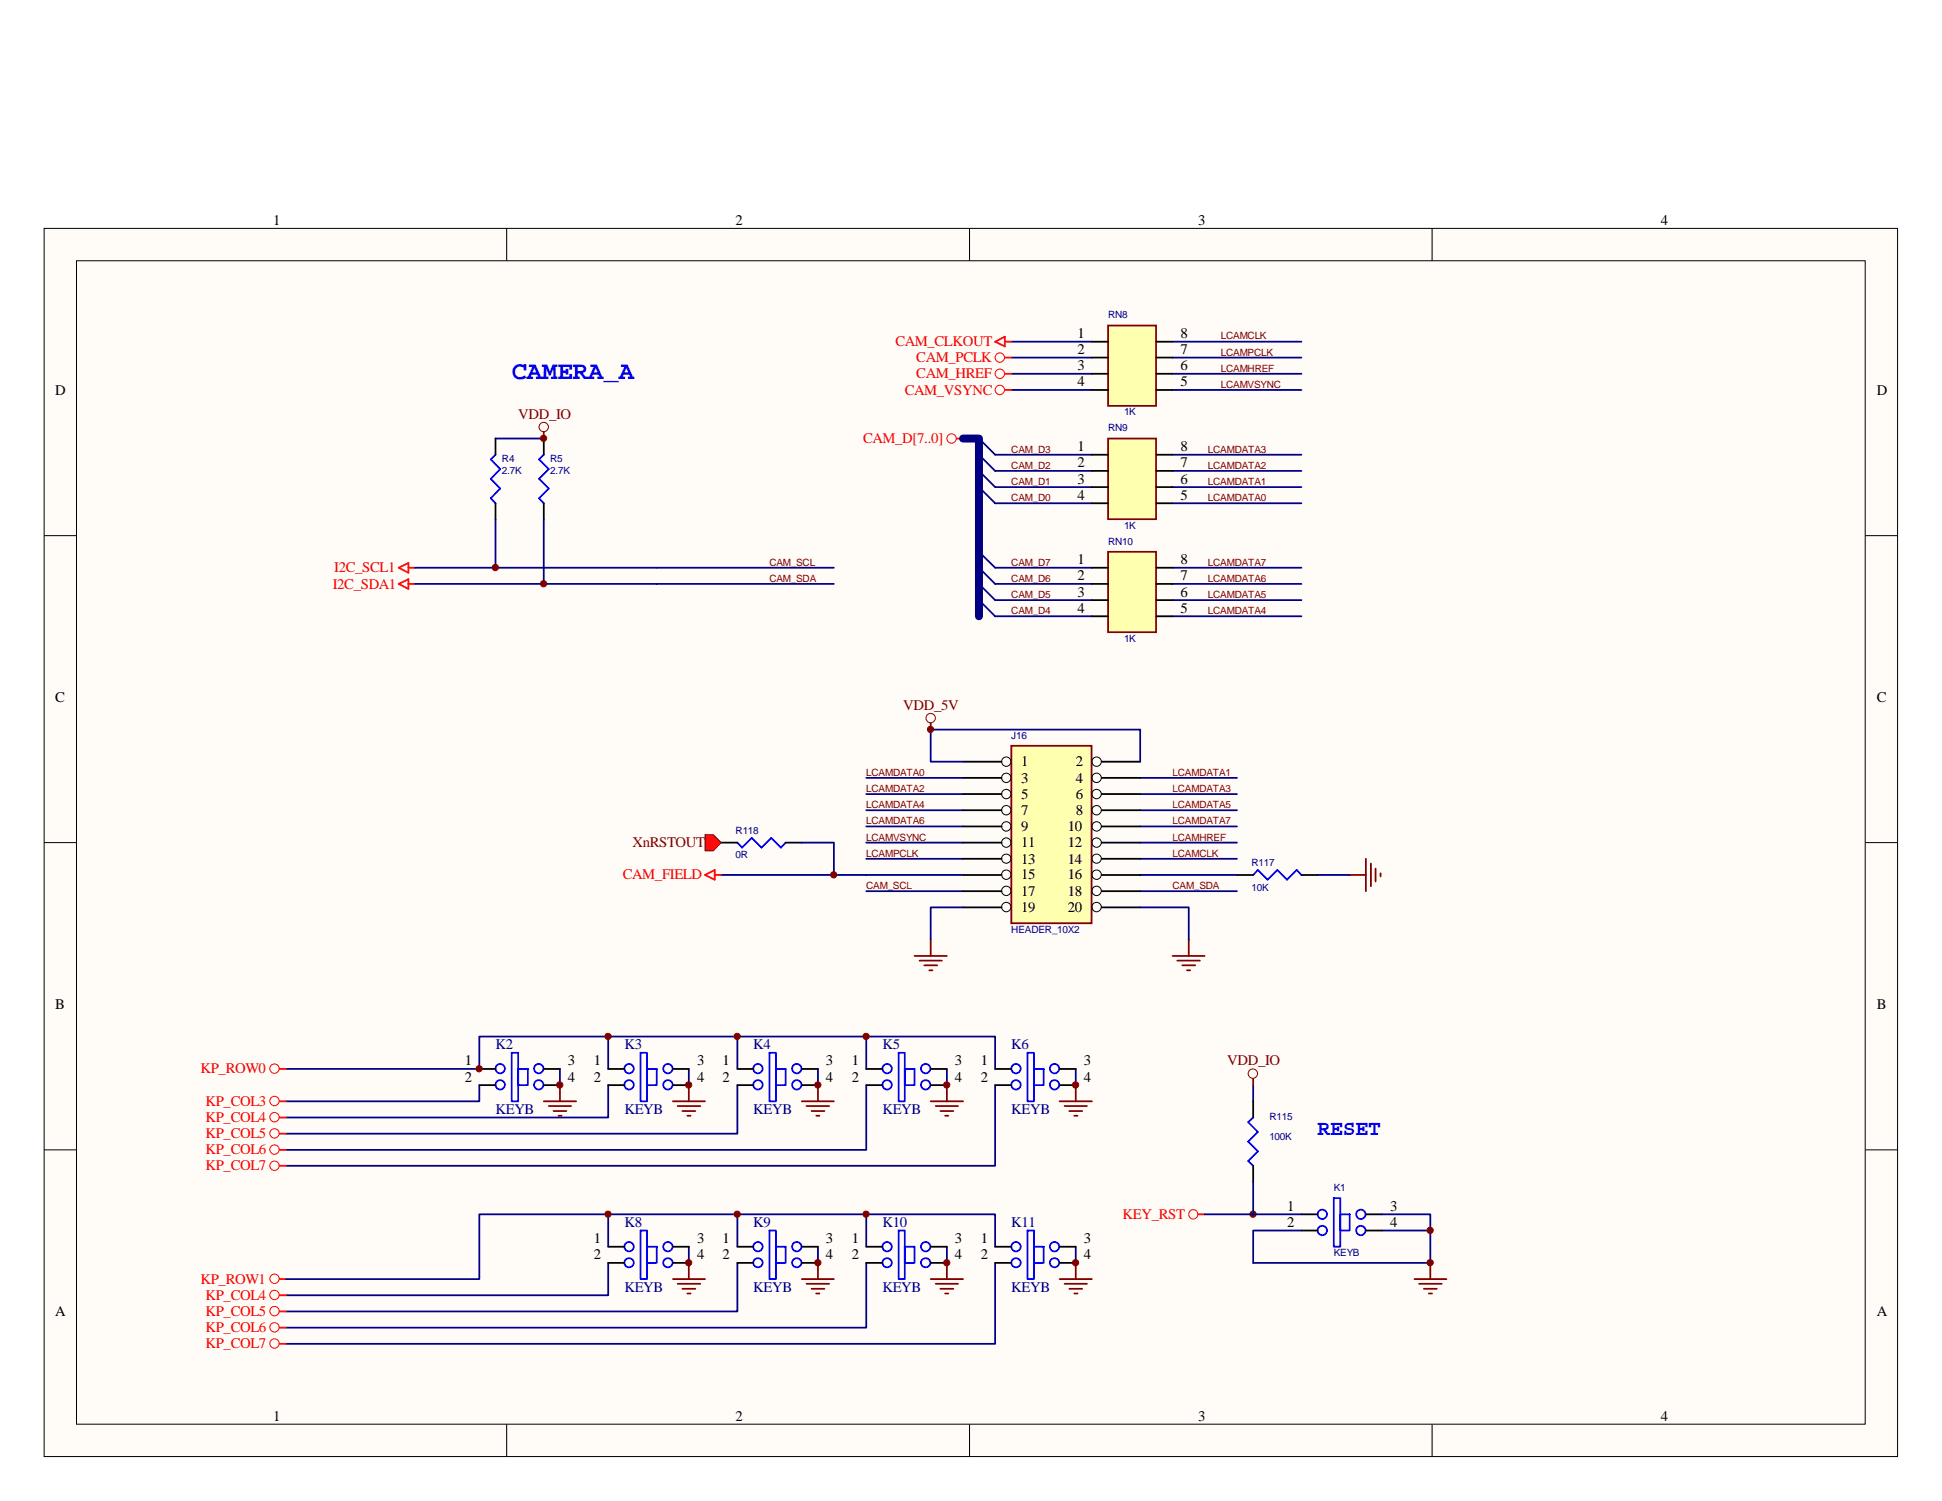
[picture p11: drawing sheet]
<svg xmlns="http://www.w3.org/2000/svg" width="279mm" height="216mm" viewBox="0 0 279 216" stroke-linecap="round" stroke-linejoin="round" font-family="sans-serif">
<path d="M6.3 32.9h266.7v176.6h-266.7z" fill="#fffcf8"/>
<g fill="none" stroke="#000" stroke-width=".14">
<path d="M6.3 32.9h266.7v176.6h-266.7zM11 37.5h257.4v167.4h-257.4zM72.9 32.9v4.6M139.5 32.9v4.6M206 32.9v4.6M6.3 77h4.7M268.4 77h4.6M6.3 121.2h4.7M268.4 121.2h4.6M6.3 165.4h4.7M268.4 165.4h4.6M72.9 204.9v4.6"/>
<path d="M139.5 204.9v4.6M206 204.9v4.6"/>
</g>
<g fill="none" stroke="#000080" stroke-width=".25">
<path d="M145.5 56.1h11.6M145.5 49.1h11.6M145.5 51.4h11.6M145.5 53.8h11.6M168.7 56.1h18.5M168.7 49.1h18.5M168.7 51.4h18.5M168.7 53.8h18.5M143.2 67.7h13.9M143.2 70.1h13.9M143.2 65.4h13.9M143.2 72.4h13.9"/>
<path d="M168.7 67.7h18.5M168.7 70.1h18.5M168.7 65.4h18.5M168.7 72.4h18.5M94.5 84h25.5M94.5 81.7h25.5M143.2 84h13.9M143.2 86.3h13.9M143.2 88.6h13.9M143.2 81.7h13.9M168.7 84h18.5M168.7 86.3h18.5"/>
<path d="M168.7 88.6h18.5M168.7 81.7h18.5M124.6 116.5h14M124.6 118.9h14M124.6 114.2h14M164 116.5h14M164 118.9h14M164 114.2h14M164 111.9h14M103.8 125.9h34.8M124.6 123.5h14M124.6 128.2h14"/>
<path d="M124.6 121.2h14M164 123.5h14M164 125.9h14M164 128.2h14M164 121.2h14M189.6 125.9h4.6M180.3 156.1v2.3M198.8 177h7"/>
</g>
<circle cx="180.3" cy="174.6" r=".45" fill="#800000" stroke="#800000" stroke-width=".14"/>
<path d="M159.4 49.1l1-.9 1.1 1.2 1.4-1.4 1.4 1.4 1.1-1.2 1 .9M159.4 51.4l1-.9 1.1 1.2 1.4-1.4 1.4 1.4 1.1-1.2 1 .9M159.4 53.8l1-1 1.1 1.2 1.4-1.4 1.4 1.4 1.1-1.2 1 1M159.4 56.1l1-.9 1.1 1.1 1.4-1.4 1.4 1.4 1.1-1.1 1 .9M180.3 125.9l.7-.8 1.4 1.4 1.4-1.4 1.4 1.4 1.4-1.4 .6 .8M180.3 160.7l-.7 .7 1.4 1.4-1.4 1.4 1.4 1.4-1.4 1.4 .7 .7" fill="none" stroke="#00f" stroke-width=".25"/>
<path d="M178 125.9h2.3M187.2 125.9h2.4M180.3 158.4v2.3M180.3 167.7v2.3" fill="none" stroke="#000" stroke-width=".25"/>
<path d="M159.4 46.8h6.9v11.6h-6.9z" fill-rule="evenodd" fill="#ffffb0" stroke="#800000" stroke-width=".25"/>
<path d="M157.1 49.1h2.3M157.1 51.4h2.3M157.1 53.8h2.3M157.1 56.1h2.3M166.4 49.1h2.3M166.4 51.4h2.3M166.4 53.8h2.3M166.4 56.1h2.3" fill="none" stroke="#000" stroke-width=".25"/>
<path d="M145.5 107.3h11.6v25.5h-11.6z" fill-rule="evenodd" fill="#ffffb0" stroke="#800000" stroke-width=".25"/>
<g fill="none" stroke="#000" stroke-width=".14">
<circle cx="144.8" cy="114.2" r=".68"/>
<circle cx="144.8" cy="111.9" r=".68"/>
<circle cx="144.8" cy="118.9" r=".68"/>
<circle cx="144.8" cy="116.5" r=".68"/>
<circle cx="144.8" cy="109.6" r=".68"/>
<circle cx="157.8" cy="111.9" r=".68"/>
<circle cx="157.8" cy="114.2" r=".68"/>
<circle cx="157.8" cy="118.9" r=".68"/>
<circle cx="157.8" cy="116.5" r=".68"/>
<circle cx="157.8" cy="109.6" r=".68"/>
<circle cx="144.8" cy="130.5" r=".68"/>
<circle cx="144.8" cy="125.8" r=".68"/>
<circle cx="144.8" cy="128.1" r=".68"/>
<circle cx="144.8" cy="121.2" r=".68"/>
<circle cx="144.8" cy="123.5" r=".67"/>
<circle cx="157.8" cy="125.8" r=".68"/>
<circle cx="157.8" cy="130.5" r=".68"/>
<circle cx="157.8" cy="128.1" r=".68"/>
<circle cx="157.8" cy="121.2" r=".68"/>
<circle cx="157.8" cy="123.5" r=".67"/>
</g>
<g fill="none" stroke="#000" stroke-width=".25">
<path d="M138.6 109.6h5.5M138.6 111.9h5.5M138.6 114.2h5.5M138.6 116.5h5.5M138.6 118.9h5.5M158.5 109.6h5.5M158.5 111.9h5.5M158.5 114.2h5.5M158.5 116.5h5.5M158.5 118.9h5.5M138.6 121.2h5.5M138.6 123.5h5.5"/>
<path d="M138.6 125.9h5.5M138.6 128.2h5.5M138.6 130.5h5.5M158.5 121.2h5.5M158.5 123.5h5.5M158.5 125.9h5.5M158.5 128.2h5.5M158.5 130.5h5.5"/>
</g>
<path d="M159.4 81.7l1-1 1.1 1.2 1.4-1.4 1.4 1.4 1.1-1.2 1 1M159.4 84l1-.9 1.1 1.1 1.4-1.4 1.4 1.4 1.1-1.1 1 .9M159.4 86.3l1-.9 1.1 1.2 1.4-1.4 1.4 1.4 1.1-1.2 1 .9M159.4 88.6l1-.9 1.1 1.2 1.4-1.4 1.4 1.4 1.1-1.2 1 .9" fill="none" stroke="#00f" stroke-width=".25"/>
<path d="M159.4 79.4h6.9v11.5h-6.9z" fill-rule="evenodd" fill="#ffffb0" stroke="#800000" stroke-width=".25"/>
<path d="M157.1 81.7h2.3M157.1 84h2.3M157.1 86.3h2.3M157.1 88.6h2.3M166.4 81.7h2.3M166.4 84h2.3M166.4 86.3h2.3M166.4 88.6h2.3M187.2 174.7h2.4M187.2 177h2.4M196.5 174.7h2.3M196.5 177h2.3" fill="none" stroke="#000" stroke-width=".25"/>
<g fill="none" stroke="#00f" stroke-width=".25">
<path d="M159.4 65.4l1-.9 1.1 1.1 1.4-1.3 1.4 1.3 1.1-1.1 1 .9M159.4 67.7l1-.9 1.1 1.1 1.4-1.4 1.4 1.4 1.1-1.1 1 .9M159.4 70.1l1-1 1.1 1.2 1.4-1.4 1.4 1.4 1.1-1.2 1 1M159.4 72.4l1-.9 1.1 1.1 1.4-1.4 1.4 1.4 1.1-1.1 1 .9M191.9 172.3h.9v7h-.9zM192.8 174.7h1.4v2.3h-1.4z"/>
<circle cx="190.2" cy="174.7" r=".68"/>
<circle cx="190.2" cy="177" r=".68"/>
<circle cx="195.8" cy="174.7" r=".68"/>
<circle cx="195.8" cy="177" r=".68"/>
</g>
<path d="M159.4 63.1h6.9v11.6h-6.9z" fill-rule="evenodd" fill="#ffffb0" stroke="#800000" stroke-width=".25"/>
<g fill="none" stroke="#000" stroke-width=".25">
<path d="M157.1 65.4h2.3M157.1 67.7h2.3M157.1 70.1h2.3M157.1 72.4h2.3M166.4 65.4h2.3M166.4 67.7h2.3M166.4 70.1h2.3M166.4 72.4h2.3M103.8 121.2h2.3M113 121.2h2.4M69 153.8h2.3M69 156.1h2.3"/>
<path d="M78.2 153.8h2.4M78.2 156.1h2.4M87.5 153.8h2.3M87.5 156.1h2.3M96.8 153.8h2.3M96.8 156.1h2.3M106.1 153.8h2.3M106.1 156.1h2.3M115.4 153.8h2.3M115.4 156.1h2.3M124.6 153.8h2.4M124.6 156.1h2.4"/>
<path d="M133.9 153.8h2.3M133.9 156.1h2.3M143.2 153.8h2.3M143.2 156.1h2.3M152.4 153.8h2.4M152.4 156.1h2.4M87.5 179.3h2.3M96.8 179.3h2.3M106.1 179.3h2.3M115.4 179.3h2.3M124.6 179.3h2.4M133.9 179.3h2.3"/>
<path d="M143.2 179.3h2.3M152.4 179.3h2.4M87.5 181.7h2.3M96.8 181.7h2.3M106.1 181.7h2.3M115.4 181.7h2.3M124.6 181.7h2.4M133.9 181.7h2.3M143.2 181.7h2.3M152.4 181.7h2.4"/>
</g>
<g fill="none" stroke="#00f" stroke-width=".25">
<path d="M106.1 121.2l.7 .7 1.4-1.4 1.4 1.4 1.4-1.4 1.4 1.4 .6-.7M73.6 151.4h.9v7h-.9zM74.5 153.8h1.4v2.3h-1.4zM92.2 151.4h.9v7h-.9zM93.1 153.8h1.4v2.3h-1.4zM110.7 151.4h.9v7h-.9zM111.6 153.8h1.4v2.3h-1.4zM129.3 151.4h.9v7h-.9zM130.2 153.8h1.4v2.3h-1.4zM147.8 151.4h1v7h-1zM148.8 153.8h1.4v2.3h-1.4zM92.2 177h.9v7h-.9z"/>
<path d="M93.1 179.3h1.4v2.4h-1.4zM110.7 177h.9v7h-.9zM111.6 179.3h1.4v2.4h-1.4zM129.3 177h.9v7h-.9zM130.2 179.3h1.4v2.4h-1.4zM147.8 177h1v7h-1zM148.8 179.3h1.4v2.4h-1.4z"/>
<circle cx="72" cy="156" r=".68"/>
<circle cx="72" cy="153.7" r=".68"/>
<circle cx="77.5" cy="156" r=".68"/>
<circle cx="77.5" cy="153.7" r=".68"/>
<circle cx="90.5" cy="156" r=".68"/>
<circle cx="90.5" cy="153.7" r=".68"/>
<circle cx="96.1" cy="156" r=".68"/>
<circle cx="96.1" cy="153.7" r=".68"/>
<circle cx="109.1" cy="156" r=".68"/>
<circle cx="109.1" cy="153.7" r=".68"/>
<circle cx="114.6" cy="156" r=".68"/>
<circle cx="114.6" cy="153.7" r=".68"/>
<circle cx="127.6" cy="156" r=".68"/>
<circle cx="127.6" cy="153.7" r=".68"/>
<circle cx="133.2" cy="156" r=".68"/>
<circle cx="133.2" cy="153.7" r=".68"/>
<circle cx="146.2" cy="156" r=".68"/>
<circle cx="146.2" cy="153.7" r=".68"/>
<circle cx="151.7" cy="156" r=".68"/>
<circle cx="151.7" cy="153.7" r=".68"/>
<circle cx="90.5" cy="179.3" r=".68"/>
<circle cx="96.1" cy="179.3" r=".68"/>
<circle cx="109.1" cy="179.3" r=".68"/>
<circle cx="114.6" cy="179.3" r=".68"/>
<circle cx="127.6" cy="179.3" r=".68"/>
<circle cx="133.2" cy="179.3" r=".68"/>
<circle cx="146.2" cy="179.3" r=".68"/>
<circle cx="151.7" cy="179.3" r=".68"/>
<circle cx="90.5" cy="181.6" r=".67"/>
<circle cx="96.1" cy="181.6" r=".67"/>
<circle cx="109.1" cy="181.6" r=".67"/>
<circle cx="114.6" cy="181.6" r=".67"/>
<circle cx="127.6" cy="181.6" r=".67"/>
<circle cx="133.2" cy="181.6" r=".67"/>
<circle cx="146.2" cy="181.6" r=".67"/>
<circle cx="151.7" cy="181.6" r=".67"/>
</g>
<g fill="none" stroke="#800000" stroke-width=".25">
<path d="M133.9 104v.9M131.6 137.5h4.6M132.3 138.2h3.2M133 138.9h1.8M133.7 139.6h.5M133.9 135.2v2.3M168.7 137.5h4.6M169.4 138.2h3.2M170.1 138.9h1.9M170.8 139.6h.4M171 135.2v2.3M194.2 125.9h2.3"/>
<path d="M196.5 123.5v4.7M197.2 124.2v3.3M197.9 124.9v1.9M198.6 125.6v.5M78.2 158.4h4.7M79 159.1h3.2M79.6 159.8h1.9M80.6 156.1v2.3M96.8 158.4h4.6M97.5 159.1h3.3M98.2 159.8h1.8M99.1 156.1v2.3"/>
<path d="M115.4 158.4h4.6M116 159.1h3.3M116.8 159.8h1.8M117.7 156.1v2.3M133.9 158.4h4.7M134.6 159.1h3.2M135.3 159.8h1.9M136.2 156.1v2.3M152.4 158.4h4.7M153.2 159.1h3.2M153.8 159.8h1.9M154.8 156.1v2.3"/>
<path d="M180.3 155.2v.9M80.3 160.5h.5M98.9 160.5h.5M117.4 160.5h.5M136 160.5h.4M154.6 160.5h.4M96.8 184h4.6M97.5 184.7h3.3M98.2 185.4h1.8M98.9 186.1h.5M99.1 181.7v2.3M115.4 184h4.6"/>
<path d="M116 184.7h3.3M116.8 185.4h1.8M117.4 186.1h.5M117.7 181.7v2.3M133.9 184h4.7M134.6 184.7h3.2M135.3 185.4h1.9M136 186.1h.4M136.2 181.7v2.3M152.4 184h4.7M153.2 184.7h3.2M153.8 185.4h1.9"/>
<path d="M154.6 186.1h.4M154.8 181.7v2.3M203.5 184h4.6M204.2 184.7h3.2M204.9 185.4h1.8M205.6 186.1h.4M205.8 181.7v2.3"/>
</g>
<g fill="none" stroke="#800000" stroke-width=".14">
<circle cx="133.9" cy="103.3" r=".68"/>
<circle cx="180.3" cy="154.4" r=".68"/>
</g>
<g fill="none" stroke="#f00" stroke-width=".25">
<path d="M143.2 49.1l1.4-.7v1.4zM144.6 49.1h.9M144.6 56.1h.9M144.6 53.8h.9M144.6 51.4h.9M137.6 63.1h1M57.4 84l1.4-.7v1.4zM57.4 81.7l1.4-.7v1.4zM58.8 84h.9M58.8 81.7h.9M101.4 125.9l1.4-.8v1.4zM102.8 125.9h1"/>
<path d="M40.2 153.8h.9M40.2 158.4h.9M40.2 167.7h.9M40.2 160.7h.9M40.2 163.1h.9M40.2 165.4h.9M172.4 174.7h.9M40.2 184h.9M40.2 193.3h.9M40.2 186.3h.9M40.2 188.6h.9M40.2 191h.9"/>
</g>
<g fill="none" stroke="#f00" stroke-width=".14">
<circle cx="143.9" cy="56.1" r=".68"/>
<circle cx="143.9" cy="51.4" r=".68"/>
<circle cx="143.9" cy="53.8" r=".68"/>
<circle cx="136.9" cy="63.1" r=".68"/>
<circle cx="39.5" cy="158.4" r=".68"/>
<circle cx="39.5" cy="153.7" r=".68"/>
<circle cx="39.5" cy="167.7" r=".68"/>
<circle cx="39.5" cy="163" r=".68"/>
<circle cx="39.5" cy="160.7" r=".68"/>
<circle cx="39.5" cy="165.3" r=".68"/>
<circle cx="171.7" cy="174.7" r=".67"/>
<circle cx="39.5" cy="190.9" r=".68"/>
<circle cx="39.5" cy="193.2" r=".68"/>
<circle cx="39.5" cy="183.9" r=".68"/>
<circle cx="39.5" cy="186.3" r=".68"/>
<circle cx="39.5" cy="188.6" r=".68"/>
</g>
<g fill="none" stroke="#000080" stroke-width=".25">
<path d="M140.8 79.4l2.4 2.3M140.8 67.7l2.4 2.4M140.8 70.1l2.4 2.3M140.8 63.1l2.4 2.3M140.8 65.4l2.4 2.3M59.7 81.7h34.8M59.7 84h34.8M140.8 81.7l2.4 2.3M140.8 84l2.4 2.3M140.8 86.3l2.4 2.3M124.6 111.9h14M138.6 109.6h-4.7v-4.7h30.1v4.7"/>
<path d="M115.4 121.2h4.6v4.7M138.6 130.5h-4.7v4.7M164 130.5h7v4.7M41.1 153.8h27.9v-4.7h74.2v4.7M69 156.1v2.3h-27.9M80.6 153.8v2.3M87.5 156.1v4.6h-46.4M87.5 149.1v4.7M99.1 153.8v2.3M106.1 156.1v7h-65M106.1 149.1v4.7M117.7 153.8v2.3"/>
<path d="M124.6 156.1v9.3h-83.5M124.6 149.1v4.7M136.2 153.8v2.3M143.2 156.1v11.6h-102.1M154.8 153.8v2.3M87.5 174.7v4.6M99.1 179.3v2.4M106.1 174.7v4.6M117.7 179.3v2.4M124.6 174.7v4.6M136.2 179.3v2.4M143.2 179.3v-4.6h-74.2v9.3h-27.9"/>
<path d="M154.8 179.3v2.4M173.3 174.7h13.9M180.3 170v4.7M198.8 174.7h7v7h-25.5v-4.7h6.9M87.5 181.7v4.6h-46.4M106.1 181.7v6.9h-65M124.6 181.7v9.3h-83.5M143.2 181.7v11.6h-102.1"/>
</g>
<path d="M138.6 63.1h2.2v25.5" fill="none" stroke="#000080" stroke-width="1.1"/>
<g fill="#800000" stroke="#800000" stroke-width=".14">
<circle cx="205.8" cy="177" r=".45"/>
<circle cx="133.9" cy="104.9" r=".45"/>
<circle cx="205.8" cy="181.6" r=".45"/>
<circle cx="68.9" cy="153.7" r=".45"/>
<circle cx="124.6" cy="149.1" r=".45"/>
<circle cx="106.1" cy="149.1" r=".45"/>
<circle cx="87.5" cy="149.1" r=".45"/>
<circle cx="87.5" cy="174.6" r=".45"/>
<circle cx="106.1" cy="174.6" r=".45"/>
<circle cx="124.6" cy="174.6" r=".45"/>
<circle cx="80.5" cy="156.1" r=".45"/>
<circle cx="99.1" cy="156.1" r=".45"/>
<circle cx="117.7" cy="156.1" r=".45"/>
<circle cx="136.2" cy="156.1" r=".45"/>
<circle cx="154.7" cy="156.1" r=".45"/>
<circle cx="154.7" cy="181.6" r=".45"/>
<circle cx="136.2" cy="181.6" r=".45"/>
<circle cx="117.7" cy="181.6" r=".45"/>
<circle cx="99.1" cy="181.6" r=".45"/>
<circle cx="119.9" cy="125.8" r=".45"/>
</g>
<path d="M101.4 120.1h1.2l1.2 1.1-1.2 1.2h-1.2z" fill-rule="evenodd" fill="#f00" stroke="#800000" stroke-width=".14"/>
<path d="M71.3 65.4l-.7 .7 1.4 1.4-1.4 1.4 1.4 1.4-1.4 1.4 .7 .7M78.2 65.4l-.6 .7 1.4 1.4-1.4 1.4 1.4 1.4-1.4 1.4 .6 .7" fill="none" stroke="#00f" stroke-width=".25"/>
<path d="M71.3 63.1v2.3M71.3 72.4v2.3M78.2 63.1v2.3M78.2 72.4v2.3" fill="none" stroke="#000" stroke-width=".25"/>
<path d="M71.3 74.7v7M71.3 63.1h6.9M78.2 74.7v9.3" fill="none" stroke="#000080" stroke-width=".25"/>
<g fill="#800000" stroke="#800000" stroke-width=".14">
<circle cx="71.3" cy="81.6" r=".45"/>
<circle cx="78.2" cy="84" r=".45"/>
<circle cx="78.2" cy="63.1" r=".45"/>
</g>
<circle cx="78.2" cy="61.4" r=".68" fill="none" stroke="#800000" stroke-width=".14"/>
<path d="M78.2 62.1v1" fill="none" stroke="#800000" stroke-width=".25"/>
<text font-size="3.7" fill="#00f" x="73.6" y="54.5">CAMERA_A</text>
<text font-size="3.1" fill="#00f" x="189.6" y="163.3">RESET</text>
<g font-size="2.1">
<text x="39.3" y="32.3">1</text>
<text x="105.8" y="32.3">2</text>
<text x="172.4" y="32.3">3</text>
<text x="239" y="32.3">4</text>
<text x="155" y="48.6">1</text>
<text x="155" y="51">2</text>
<text x="155" y="53.3">3</text>
<text x="169.8" y="53.3">6</text>
<text x="169.8" y="51">7</text>
<text x="169.8" y="48.6">8</text>
<text x="8" y="56.8">D</text>
<text x="155" y="55.6">4</text>
<text x="169.8" y="55.6">5</text>
<text x="270" y="56.8">D</text>
<text x="155" y="64.9">1</text>
<text x="169.8" y="64.9">8</text>
<text x="155" y="67.2">2</text>
<text x="155" y="69.6">3</text>
<text x="155" y="71.9">4</text>
<text x="169.8" y="71.9">5</text>
<text x="169.8" y="69.6">6</text>
<text x="169.8" y="67.2">7</text>
<text x="155" y="81.2">1</text>
<text x="155" y="83.5">2</text>
<text x="169.8" y="83.5">7</text>
<text x="169.8" y="81.2">8</text>
<text x="155" y="85.8">3</text>
<text x="155" y="88.1">4</text>
<text x="169.8" y="88.1">5</text>
<text x="169.8" y="85.8">6</text>
<text x="8" y="100.9">C</text>
<text x="270" y="100.9">C</text>
<text x="146.9" y="110.2">1</text>
<text x="146.9" y="112.6">3</text>
<text x="154.8" y="110.2">2</text>
<text x="154.8" y="112.6">4</text>
<text x="146.9" y="114.9">5</text>
<text x="146.9" y="117.2">7</text>
<text x="146.9" y="119.5">9</text>
<text x="153.6" y="119.5">10</text>
<text x="154.8" y="114.9">6</text>
<text x="154.8" y="117.2">8</text>
<text x="146.9" y="121.9">11</text>
<text x="146.9" y="124.2">13</text>
<text x="153.6" y="121.9">12</text>
<text x="153.6" y="124.2">14</text>
<text x="146.9" y="126.5">15</text>
<text x="146.9" y="128.8">17</text>
<text x="146.9" y="131.1">19</text>
<text x="153.6" y="126.5">16</text>
<text x="153.6" y="128.8">18</text>
<text x="153.6" y="131.1">20</text>
<text x="8" y="145.1">B</text>
<text x="270" y="145.1">B</text>
<text x="66.9" y="153.2">1</text>
<text x="66.9" y="155.6">2</text>
<text x="81.7" y="153.2">3</text>
<text x="81.7" y="155.6">4</text>
<text x="85.4" y="153.2">1</text>
<text x="85.4" y="155.6">2</text>
<text x="100.3" y="153.2">3</text>
<text x="100.3" y="155.6">4</text>
<text x="104" y="153.2">1</text>
<text x="104" y="155.6">2</text>
<text x="118.8" y="153.2">3</text>
<text x="118.8" y="155.6">4</text>
<text x="122.6" y="153.2">1</text>
<text x="122.6" y="155.6">2</text>
<text x="137.4" y="153.2">3</text>
<text x="137.4" y="155.6">4</text>
<text x="141.1" y="153.2">1</text>
<text x="141.1" y="155.6">2</text>
<text x="156" y="153.2">3</text>
<text x="156" y="155.6">4</text>
<text x="85.4" y="178.8">1</text>
<text x="100.3" y="178.8">3</text>
<text x="104" y="178.8">1</text>
<text x="118.8" y="178.8">3</text>
<text x="122.6" y="178.8">1</text>
<text x="137.4" y="178.8">3</text>
<text x="141.1" y="178.8">1</text>
<text x="156" y="178.8">3</text>
<text x="185.2" y="174.2">1</text>
<text x="185.2" y="176.5">2</text>
<text x="200" y="174.2">3</text>
<text x="200" y="176.5">4</text>
<text x="85.4" y="181.1">2</text>
<text x="100.3" y="181.1">4</text>
<text x="104" y="181.1">2</text>
<text x="118.8" y="181.1">4</text>
<text x="122.6" y="181.1">2</text>
<text x="137.4" y="181.1">4</text>
<text x="141.1" y="181.1">2</text>
<text x="156" y="181.1">4</text>
<text x="8" y="189.3">A</text>
<text x="270" y="189.3">A</text>
<text x="39.3" y="204.4">1</text>
<text x="105.8" y="204.4">2</text>
<text x="172.4" y="204.4">3</text>
<text x="239" y="204.4">4</text>
</g>
<g font-size="2.1" fill="#f00">
<text x="128.8" y="49.8">CAM_CLKOUT</text>
<text x="131.8" y="52.1">CAM_PCLK</text>
<text x="130.2" y="56.8">CAM_VSYNC</text>
<text x="131.8" y="54.4">CAM_HREF</text>
<text x="124.2" y="63.8">CAM_D[7..0]</text>
<text x="48.1" y="82.3">I2C_SCL1</text>
<text x="47.9" y="84.7">I2C_SDA1</text>
<text x="89.6" y="126.5">CAM_FIELD</text>
<text x="28.8" y="154.4">KP_ROW0</text>
<text x="29.5" y="161.4">KP_COL4</text>
<text x="29.5" y="159">KP_COL3</text>
<text x="29.5" y="163.7">KP_COL5</text>
<text x="29.5" y="166">KP_COL6</text>
<text x="29.5" y="168.4">KP_COL7</text>
<text x="161.5" y="175.3">KEY_RST</text>
<text x="28.8" y="184.6">KP_ROW1</text>
<text x="29.5" y="186.9">KP_COL4</text>
<text x="29.5" y="189.3">KP_COL5</text>
<text x="29.5" y="191.6">KP_COL6</text>
<text x="29.5" y="193.9">KP_COL7</text>
</g>
<g font-size="2.1" fill="#800000">
<text x="74.5" y="60.2">VDD_IO</text>
<text x="130" y="102.1">VDD_5V</text>
<text x="91" y="121.9">XnRSTOUT</text>
<text x="176.6" y="153.2">VDD_IO</text>
</g>
<g font-size="2.1" fill="#000080">
<text x="71.3" y="150.9">K2</text>
<text x="89.8" y="150.9">K3</text>
<text x="108.4" y="150.9">K4</text>
<text x="127" y="150.9">K5</text>
<text x="145.5" y="150.9">K6</text>
<text x="71.3" y="160.2">KEYB</text>
<text x="89.8" y="160.2">KEYB</text>
<text x="108.4" y="160.2">KEYB</text>
<text x="127" y="160.2">KEYB</text>
<text x="145.5" y="160.2">KEYB</text>
<text x="89.8" y="176.5">K8</text>
<text x="108.4" y="176.5">K9</text>
<text x="127" y="176.5">K10</text>
<text x="145.5" y="176.5">K11</text>
<text x="89.8" y="185.8">KEYB</text>
<text x="108.4" y="185.8">KEYB</text>
<text x="127" y="185.8">KEYB</text>
<text x="145.5" y="185.8">KEYB</text>
</g>
<g font-size="1.4" fill="#000080">
<text x="159.4" y="45.8">RN8</text>
<text x="161.7" y="59.7">1K</text>
<text x="159.4" y="62.1">RN9</text>
<text x="72.2" y="66.5">R4</text>
<text x="72.2" y="68.1">2.7K</text>
<text x="79.2" y="66.5">R5</text>
<text x="79.2" y="68.1">2.7K</text>
<text x="161.7" y="76">1K</text>
<text x="159.4" y="78.4">RN10</text>
<text x="161.7" y="92.3">1K</text>
<text x="145.5" y="106.3">J16</text>
<text x="105.8" y="120">R118</text>
<text x="105.8" y="123.4">0R</text>
<text x="180" y="124.6">R117</text>
<text x="180" y="128.1">10K</text>
<text x="145.5" y="134.2">HEADER_10X2</text>
<text x="182.6" y="161.1">R115</text>
<text x="182.6" y="163.9">100K</text>
<text x="191.9" y="171.3">K1</text>
<text x="191.9" y="180.6">KEYB</text>
</g>
<g font-size="1.4" fill="#800000">
<text x="175.6" y="48.8">LCAMCLK</text>
<text x="175.6" y="53.5">LCAMHREF</text>
<text x="175.6" y="51.1">LCAMPCLK</text>
<text x="175.6" y="55.8">LCAMVSYNC</text>
<text x="145.5" y="65.1">CAM_D3</text>
<text x="173.8" y="65.1">LCAMDATA3</text>
<text x="145.5" y="69.7">CAM_D1</text>
<text x="145.5" y="67.4">CAM_D2</text>
<text x="173.8" y="67.4">LCAMDATA2</text>
<text x="173.8" y="69.7">LCAMDATA1</text>
<text x="145.5" y="72.1">CAM_D0</text>
<text x="173.8" y="72.1">LCAMDATA0</text>
<text x="110.7" y="83.7">CAM_SDA</text>
<text x="110.7" y="81.4">CAM_SCL</text>
<text x="145.5" y="83.7">CAM_D6</text>
<text x="145.5" y="81.4">CAM_D7</text>
<text x="173.8" y="83.7">LCAMDATA6</text>
<text x="173.8" y="81.4">LCAMDATA7</text>
<text x="145.5" y="88.3">CAM_D4</text>
<text x="145.5" y="86">CAM_D5</text>
<text x="173.8" y="86">LCAMDATA5</text>
<text x="173.8" y="88.3">LCAMDATA4</text>
<text x="124.6" y="113.9">LCAMDATA2</text>
<text x="124.6" y="111.6">LCAMDATA0</text>
<text x="168.7" y="111.6">LCAMDATA1</text>
<text x="168.7" y="113.9">LCAMDATA3</text>
<text x="124.6" y="116.2">LCAMDATA4</text>
<text x="124.6" y="118.6">LCAMDATA6</text>
<text x="168.7" y="116.2">LCAMDATA5</text>
<text x="168.7" y="118.6">LCAMDATA7</text>
<text x="124.6" y="120.9">LCAMVSYNC</text>
<text x="124.6" y="123.2">LCAMPCLK</text>
<text x="168.7" y="123.2">LCAMCLK</text>
<text x="168.7" y="120.9">LCAMHREF</text>
<text x="124.6" y="127.8">CAM_SCL</text>
<text x="168.7" y="127.8">CAM_SDA</text>
</g>
</svg>
